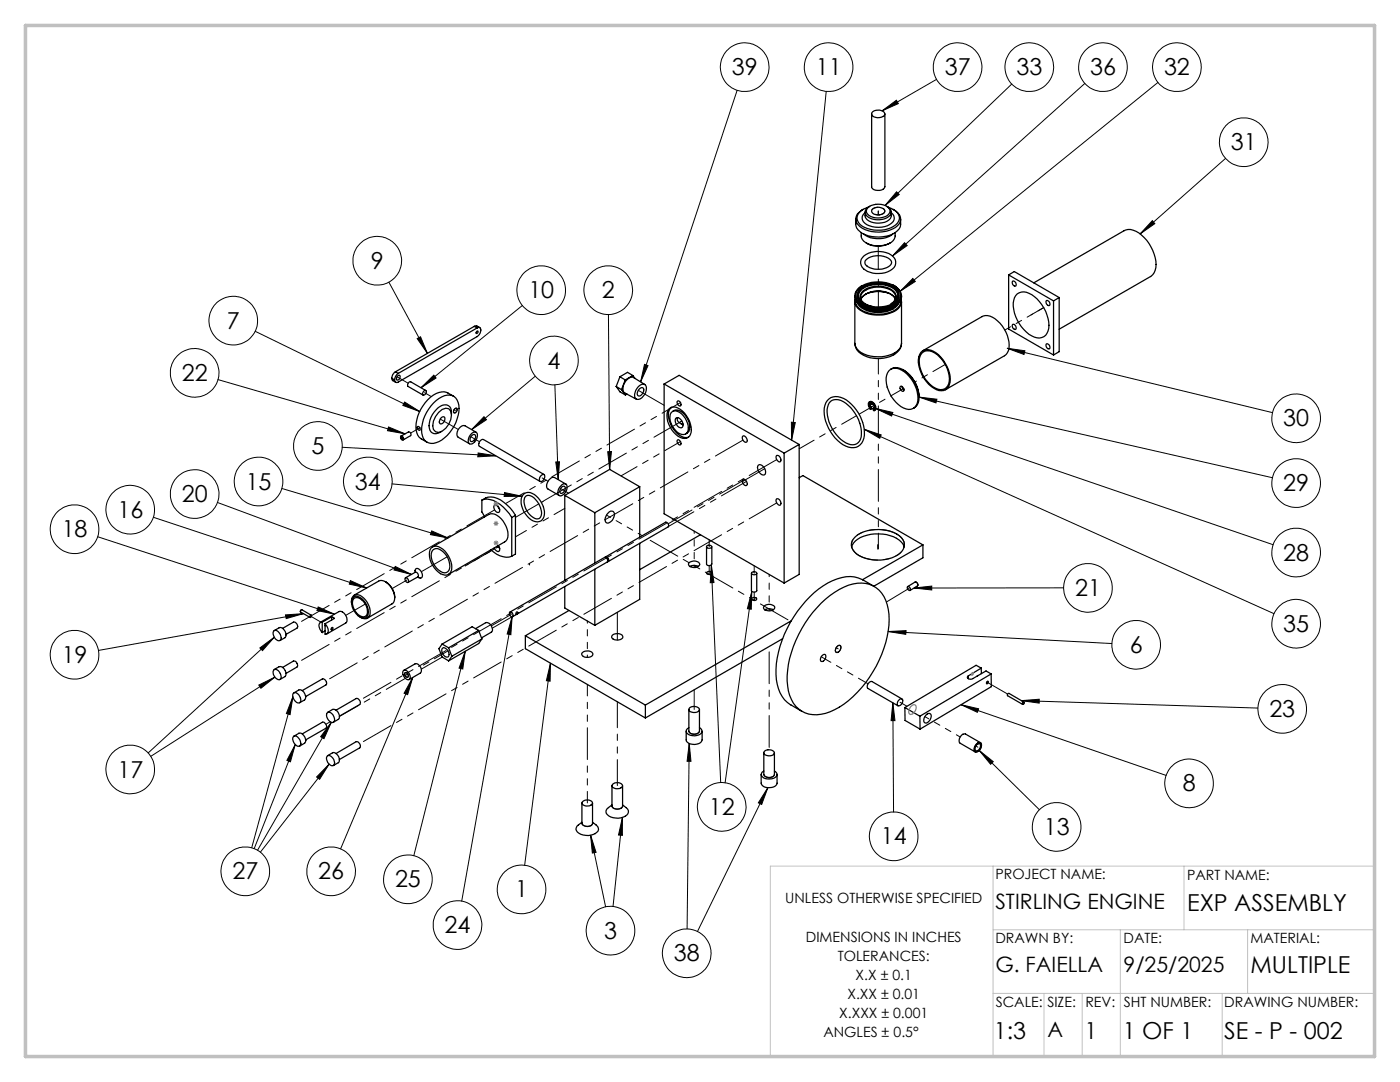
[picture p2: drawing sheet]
<svg xmlns="http://www.w3.org/2000/svg" width="279mm" height="216mm" viewBox="0 0 279 216" stroke-linecap="round" stroke-linejoin="round" font-family="sans-serif">
<g fill="none" stroke="#000" stroke-width=".25">
<path d="M174 22.7v14.6a1.56 1.56 0 0 0 2.5 .3l.1-.3v-14.6M174.2 22.3a1.7 1.7 0 0 1 2.4 .3 1.12 1.12 0 0 1-1.4 .9 .93 .93 0 0 1-1.2-1zM170.6 59a2.55 2.55 0 0 0 2.1 2.5 6.9 6.9 0 0 0 6.5-.9 1.91 1.91 0 0 0 .7-1.6M170.7 59.7a2.05 2.05 0 0 0 1.4 2.5 7 7 0 0 0 7.1-.6 1.83 1.83 0 0 0 .6-1.9M170.7 59.8a2.39 2.39 0 0 0 2.1 2.5 6.4 6.4 0 0 0 6.7-1.2l.3-.9v-.4M170.8 43.7a2.52 2.52 0 0 0 1.8 3.1 6.7 6.7 0 0 0 6.5-.8 2.19 2.19 0 0 0 .6-2.3M171.5 57.8a5.9 5.9 0 0 1 7.5-.1 1.67 1.67 0 0 1-.5 2.7 5.9 5.9 0 0 1-7.1-.6 1.48 1.48 0 0 1 .1-2zM171.6 57.3a6.6 6.6 0 0 1 7.5 .2 1.88 1.88 0 0 1-.7 3.2 6.5 6.5 0 0 1-7-.6 1.74 1.74 0 0 1 .2-2.8zM171.8 57.2a1.9 1.9 0 0 0-1.2 1.7 1.9 1.9 0 0 0 1 1.7 6.9 6.9 0 0 0 7.6-.2 1.88 1.88 0 0 0-.4-3.2M171.8 59.7a3.2 3.2 0 0 0 2.5 1.5M171.8 59.7a1.72 1.72 0 0 1 1.4-2.2 5 5 0 0 1 5.5 1 1.55 1.55 0 0 1-.9 2.1M171.8 59.7a4.1 4.1 0 0 1 4.6-1.5 2.94 2.94 0 0 1 2.3 1.5"/>
<path d="M171.8 59.6v.1M171.9 46.4a2.08 2.08 0 0 0 1.8 2.5 4.9 4.9 0 0 0 4.5-.9 1.87 1.87 0 0 0 .4-1.6M172 57l-.2 .1M172.3 41.8a1.97 1.97 0 0 0-1.1 3 6.3 6.3 0 0 0 7.9 .2 1.88 1.88 0 0 0-.7-3.1l-.1-.1M172.4 46.7a5 5 0 0 0 5.8 0M172.4 51a4.9 4.9 0 0 1 5.8 .2 1.68 1.68 0 0 1-.6 2.8 4.6 4.6 0 0 1-5.6-.7 1.63 1.63 0 0 1 .4-2.3zM172.6 42.4a1.34 1.34 0 0 0-.5 1.4 1.34 1.34 0 0 0 .9 1 4.6 4.6 0 0 0 5.3-.6 1.26 1.26 0 0 0-.4-1.8M172.6 42.3a1.73 1.73 0 0 0 1.8 2.1 2.95 2.95 0 0 0 3.4-1.1l.1-1M172.7 58.7a5.2 5.2 0 0 1 5.7 .5l.4 .5M172.8 58.7l-.8 .6-.2 .4M172.8 51.9a3.8 3.8 0 0 1 5.1 .2 1.09 1.09 0 0 1-.9 1.3 3.8 3.8 0 0 1-4.3-.7l-.1-.6zM172.9 48.5a4.9 4.9 0 0 0 4.8 0"/>
<path d="M173.1 41.5a3.3 3.3 0 0 1 4.3 .1 1.08 1.08 0 0 1-.7 1.6 3.1 3.1 0 0 1-3.8-.8v-.3zM173.2 41.3a2.45 2.45 0 0 0-2.1 2.6 4 4 0 0 0 3.9 2 4.6 4.6 0 0 0 4.4-1.8 1.81 1.81 0 0 0-1.1-2.3l-1-.5M173.4 58.4l1.5-.2 2.2 .2M173.6 41.2a1.19 1.19 0 0 0-.9 1 1.19 1.19 0 0 0 .7 1.2 3.7 3.7 0 0 0 4.3-.5 1.16 1.16 0 0 0-.7-1.7M174 41.9a1.69 1.69 0 0 1 2.6 .1 1.12 1.12 0 0 1-1.4 .9 .94 .94 0 0 1-1.2-1zM178.1 56.8l.7 .4M178.8 59.2l-.2 .7-.7 .7M178.8 59.2v-.2a3.5 3.5 0 0 0-3.7-1.7h-.7a2.7 2.7 0 0 0-2.7 2l.1 .3M178.8 59.2v.1M178.9 59.9l.2-.3a1.49 1.49 0 0 0-.6-2 5.7 5.7 0 0 0-6.9 .4l-.2 .2a1.54 1.54 0 0 0 .5 2M179.1 59.5a1.91 1.91 0 0 0-1.6-2.3 5.6 5.6 0 0 0-5.8 .9 1.49 1.49 0 0 0 .2 2.1M201.3 54.9l9 5.1"/>
<path d="M201.3 54.9v10.8l9 5.1M201.3 54.9l1.1-.7 9 5.2M202.1 56.1a.58 .58 0 0 1 .6 .3 .58 .58 0 0 1-.1 .7l-.5-.3-.1-.5zM203 58.6a2.46 2.46 0 0 1 2.9 .2 7.3 7.3 0 0 1 3.3 7.2 2.06 2.06 0 0 1-3.3 1 7.4 7.4 0 0 1-3.6-7.1l.2-.5zM206.3 56.4l18-10.4a3.5 3.5 0 0 1 4 1.4 7.5 7.5 0 0 1 2.2 6.5l-.2 .5-.6 .7-18.3 10.6M208.8 60a.58 .58 0 0 1 .7 .3 .58 .58 0 0 1-.2 .7l-.5-.4-.1-.4zM211.4 59.4v10.8l-1.1 .6M211.4 59.4l-1.1 .6M78.2 75.5l.1 .4 .7 .4M78.2 75.5l.5 .3M78.9 74.2a1.51 1.51 0 0 0-.7 1.3M78.9 74.2l.6 .3"/>
<path d="M79.3 75l.4-.1a.52 .52 0 0 1 .1 .6 .52 .52 0 0 1-.7 .2v-.3zM79.5 74.5a1.64 1.64 0 0 0-.8 1.3M84.6 78.1l.2-.2a.49 .49 0 0 1 .2 .6 .49 .49 0 0 1-.7 .2zM85 77.9l-3-1.7a.6 .6 0 0 0-.5 .9l3 1.7M90.5 79.1a3.3 3.3 0 0 0-4.6 .2 7.6 7.6 0 0 0-2.7 7.1 2.72 2.72 0 0 0 2 1.8M94.7 65.1l.4-.1 .6 .4M94.7 65.1l.5 .3M94.7 65.1l-15.8 9.1M95.1 66.1l.2-.1a.24 .24 0 0 1 .1 .4 .24 .24 0 0 1-.4 0zM95.2 65.4a.51 .51 0 0 1 .7 .1 .51 .51 0 0 1 0 .7l-.3 .6-.4 .4-15.7 9a.46 .46 0 0 1-.5 .1 .46 .46 0 0 1-.3-.5M95.2 65.4l-15.7 9.1M123 77.1l1 .7"/>
<path d="M123 77.1l.7 1.1 1.1 .6M123.7 75.2l-.7 1.9M123.7 75.2l1.1 .6M124 77.8l.8 1M124.8 75.8l-.8 2M125.1 78.6l-.3 .2M126.3 74.9l-1.5 .9M126.3 74.9l.4 .6M126.3 74.9l-1.1-.6-1.5 .9M127.4 77.1a.83 .83 0 0 1 1-.4 .83 .83 0 0 1 .6 .8 2.21 2.21 0 0 1-1.9 2.2 1.22 1.22 0 0 1-.2-1.8zM127.6 77.6l.5-.3 .2 .1a1.14 1.14 0 0 1-.8 1.6 .9 .9 0 0 1 .1-1.4zM128.7 76.7l-2.2-1.3a1.22 1.22 0 0 0-1.6 .6 1.7 1.7 0 0 0-.2 2.4l2.3 1.3"/>
<path d="M132.5 76.6l24 13.8M132.5 76.6l3-1.7 24 13.8M132.5 76.6v25.9l24 13.8M165.1 79.9a2.77 2.77 0 0 1 3.8-.1 8.2 8.2 0 0 1 3.5 7.7 2.38 2.38 0 0 1-3.6 1.5 7.9 7.9 0 0 1-4.2-8.1zM170.6 60.2v8.3a2.86 2.86 0 0 0 2.4 2.4 6.6 6.6 0 0 0 6.4-1.2l.5-.8v-.4v-8.3M171.1 60.4a6.4 6.4 0 0 0 7.4 .8M171.1 60.5a4.5 4.5 0 0 0 4.6 1.8 4.1 4.1 0 0 0 3.7-1.8M173.1 61.7l1.9 .3 1.4-.1 1-.2M177.4 74a1.99 1.99 0 0 1 2.6-.1 6.5 6.5 0 0 1 3 6.6 1.77 1.77 0 0 1-2.7 .9 6.6 6.6 0 0 1-3.3-6.5zM177.8 73.7a2.71 2.71 0 0 1 3.4 .8 6.3 6.3 0 0 1 2 5.9l-.5 .8-.4 .3M179 60.8a5.9 5.9 0 0 1-7.4 .1M179.6 77.2l.1-.1a.59 .59 0 0 1 .6 .3 .59 .59 0 0 1-.1 .7l-.5-.3z"/>
<path d="M179.9 68.5a3.3 3.3 0 0 1-2.9 2.8 5.9 5.9 0 0 1-5.9-1.4l-.5-1.4M180 77.1l.4 .7M180.3 73.8a6.5 6.5 0 0 1 3.1 5.4M183.8 70.3a1.89 1.89 0 0 1 2.5-.2 7 7 0 0 1 3.3 6.1 1.88 1.88 0 0 1-1.2 1.7 1.88 1.88 0 0 1-2-.4 6.6 6.6 0 0 1-3-6.3zM183.9 70.5a1.93 1.93 0 0 1 2.6-.1 6.3 6.3 0 0 1 2.8 6.2 1.7 1.7 0 0 1-2.6 .8 6.3 6.3 0 0 1-3.2-6zM184.2 70l11.8-6.8a2.57 2.57 0 0 1 3.1 .8 6.3 6.3 0 0 1 2.2 6l-.5 .7-.3 .3-11.8 6.8M202.1 64.7a.58 .58 0 0 1 .6 .4 .58 .58 0 0 1-.1 .7l-.5-.4-.1-.4zM208.8 68.6a.58 .58 0 0 1 .7 .4 .58 .58 0 0 1-.2 .6l-.5-.3-.1-.4zM210.3 60v10.8M80 87.1a.4 .4 0 0 1 .5 .2 .4 .4 0 0 1-.2 .5l-.3-.3zM80 87l1.5-.8a.48 .48 0 0 1 .5 .7l-1.5 .9M80 87.4l.2 .3"/>
<path d="M80 87.4v-.2h.3l.1 .2v.3h-.2M80.3 87.2l-.3 .2M80.4 87.5l-.2 .2M83.3 85.1a.43 .43 0 0 1 .5 .3 .43 .43 0 0 1-.1 .5 .58 .58 0 0 1-.4-.8zM86.5 80.4a4.2 4.2 0 0 1 3.7-1.5 3.1 3.1 0 0 1 1.2 4 7.4 7.4 0 0 1-4.9 5.6 2.2 2.2 0 0 1-2.4-2.7 8.2 8.2 0 0 1 2.4-5.4zM87.5 82.3l.7-.6 .8-.2 .6 .1a2.42 2.42 0 0 1 0 3 2.29 2.29 0 0 1-2.7 1.5 2.25 2.25 0 0 1 0-3zM88 83.4l.2-.2h.5a.92 .92 0 0 1-.9 1.4 .77 .77 0 0 1 .2-1.2zM90.1 82.7a1.42 1.42 0 0 0-.5-1.7 1.42 1.42 0 0 0-1.7 .1 4.5 4.5 0 0 0-2.1 4.7 1.4 1.4 0 0 0 2.3 .3M90.7 81.6l.3-.1a.52 .52 0 0 1 .2 .6 .52 .52 0 0 1-.6 .3l-.1-.4zM94.1 86.5a.68 .68 0 0 1 1.1 0 1.81 1.81 0 0 1-1.3 2.1 .94 .94 0 0 1-.2-1.5zM94.2 86.9l.4-.2a.79 .79 0 0 1 .2 .9 .79 .79 0 0 1-.8 .5 .77 .77 0 0 1 .2-1.2zM95 86.3l-2.2-1.4a1.54 1.54 0 0 0-1.4 2.3l2.3 1.3"/>
<path d="M96.2 99.8a3.3 3.3 0 0 1 4.3 .4 7.9 7.9 0 0 1 2.4 2.6M96.2 99.8a3.8 3.8 0 0 1 3.6 .8l1.8 1.9 .5 .8M96.2 99.8v2.4l.5 1M104.4 98.7a1.6 1.6 0 0 1 2.2 0 4.3 4.3 0 0 1 1.8 4.7 1.56 1.56 0 0 1-2.5 .3 4.4 4.4 0 0 1-1.7-4.6zM104.9 99.1a1.28 1.28 0 0 1 1.7 .3 3.8 3.8 0 0 1 1.3 3.7 .97 .97 0 0 1-1.5 .1 3.8 3.8 0 0 1-1.7-3.9zM107.9 94.9l.6-.2a.9 .9 0 0 1-.7 1.4 .74 .74 0 0 1 .1-1.2zM108.6 94.7l-12.1-7a.9 .9 0 0 0-.8 1.4l12.1 7M111.9 96.9a.65 .65 0 0 1 .9-.4 .65 .65 0 0 1 .4 .9l-.5 1a.94 .94 0 0 1-1.2 .4l-.2-.5a1.77 1.77 0 0 1 .6-1.4zM112 97.3l.5-.3h.2a.92 .92 0 0 1-.8 1.4 .77 .77 0 0 1 .1-1.1zM112.7 98.8l6 3.5M112.7 98.8v17M112.9 96.6l-2.2-1.3a1.58 1.58 0 0 0-1.4 2.2l2.3 1.4"/>
<path d="M127.7 97.1l-6-3.4-9 5.1M127.7 97.1l-9 5.2M127.7 97.1v10.1M133.5 81.7a1.64 1.64 0 0 1 2.2 0 4.8 4.8 0 0 1 2.1 5 1.36 1.36 0 0 1-2.1 .6 5.1 5.1 0 0 1-2.5-5.3zM133.9 81.3a3.1 3.1 0 0 0 .1 3.7 3.5 3.5 0 0 0 3.3 2.3l.1-.1M133.9 82.3a1.4 1.4 0 0 1 2.1 .3 3.6 3.6 0 0 1 1.2 3.6 1.27 1.27 0 0 1-2 .1 3.6 3.6 0 0 1-1.3-4zM134.2 82.1a1.51 1.51 0 0 1 2.1 .3 3.5 3.5 0 0 1 1.2 3.6l-.7 .6M134.8 83.5a.9 .9 0 0 1 1.4 .6l.1 .4a.63 .63 0 0 1-.3 .9 1.51 1.51 0 0 1-1.2-1.9zM135.3 80a.58 .58 0 0 1 .5 .4 .58 .58 0 0 1-.1 .6l-.4-.3a.45 .45 0 0 1 0-.7zM135.3 87.8a.67 .67 0 0 1 .5 1 .65 .65 0 0 1-.5-1zM135.3 83.3a.73 .73 0 0 0 .4 1.1l.3 .3 .1-.1M136.1 84.6l.2 .1"/>
<path d="M136.1 84.6h.2M148.3 95.6a.83 .83 0 0 1 .7 1.3 .81 .81 0 0 1-.7-1.3zM148.3 87a.83 .83 0 0 1 .7 1.2 .81 .81 0 0 1-.7-1.2zM151.3 92.8a1.26 1.26 0 0 1 1.3 .6 1.26 1.26 0 0 1-.1 1.4 1.36 1.36 0 0 1-1.2-2zM155 99.5a.85 .85 0 0 1 .7 1.3 .85 .85 0 0 1-.7-1.3zM155 90.9a.85 .85 0 0 1 .7 1.2 .85 .85 0 0 1-.7-1.2zM156.5 90.4v25.9M159.5 88.7v25.9l-3 1.7M159.5 88.7l-3 1.7M159.5 95.3l.7-.4 24 13.8M165.8 80.1a2.74 2.74 0 0 1 3.5 .8 7.2 7.2 0 0 1 2.4 6.7 1.87 1.87 0 0 1-2.9 .8 7.6 7.6 0 0 1-3.6-7.2l.3-.8zM173.5 80.2a1.09 1.09 0 0 1 1.1 .5 1.09 1.09 0 0 1 0 1.1l-.1 .1"/>
<path d="M173.5 81.1l.1 .1M173.6 81.2h.1M173.6 81l.1 .1M173.6 81l-.1 .1M173.7 80.4l.4 .3M173.7 80.4l-.2 .2v.5M173.7 80.4l-.1 .6M173.7 81.2l.1 .2M173.7 81.1l-.1 .1M173.7 81.1h.1M173.8 81.1l.1 .2M173.8 81.4v.2"/>
<path d="M173.8 81.1l-.1 .1M173.9 81.5l-.2 .1M173.9 81.5l-.1 .1M173.9 81.3l-.1 .1M173.9 81.3v.2M174.1 80.6l.3 .4 .1 .5M174.1 80.6v.1M174.1 80.6h.1M174.2 80.6h.1M174.2 80.6l-.1 .1M174.3 81.5l.1 .5a1.11 1.11 0 0 0-.7-1.8h-.2a1.15 1.15 0 0 0 .2 1.4h.1M174.3 81.5h.1"/>
<path d="M174.4 81.4l-.1 .1M174.4 81.4l.1 .1M174.5 81.5h-.1M70.5 119.2a1.56 1.56 0 0 1 2.1 .6 2.7 2.7 0 0 1 .6 3.3 1.5 1.5 0 0 1-2.1-.6 2.75 2.75 0 0 1-.6-3.3zM70.6 119.5a1.33 1.33 0 0 1 1.9 .5 2.56 2.56 0 0 1 .6 2.8 1.33 1.33 0 0 1-1.9-.5l-.6-.8a1.96 1.96 0 0 1 0-2zM70.7 118.7l4.9-2.7a1.77 1.77 0 0 1 2.1 .7 3.1 3.1 0 0 1 .8 3.6l-5.2 3M76.9 116.1a3.8 3.8 0 0 1 1.9 3.2M80.8 115.4a.51 .51 0 0 1 .6 .2 .51 .51 0 0 1 0 .6l-.5-.3zM80.9 115.3l2-1.1a.6 .6 0 0 1 .5 .9l-1.9 1.1M82.8 114.2l.2-.7a1.26 1.26 0 0 1 1.1 1.8l-.8-.2M86 109.4a1.64 1.64 0 0 1 2.4 .2 4.6 4.6 0 0 1 1.6 4.5 1.32 1.32 0 0 1-2.1 .4 4.5 4.5 0 0 1-2.1-4.8zM86.3 109.1l11.2-6.4a2.75 2.75 0 0 1 3.2 1.8 3.2 3.2 0 0 1 .3 3.4l-11.5 6.7"/>
<path d="M86.4 109.8a1.45 1.45 0 0 1 2.1 .4 3.5 3.5 0 0 1 1.1 3.6 1.28 1.28 0 0 1-2.1-.1 3.3 3.3 0 0 1-1.1-3.9zM98 109.7a4.2 4.2 0 0 0 4.1 1.3M98.7 100.8a.99 .99 0 0 1 .9 1.4 .99 .99 0 0 1-.9-1.4zM99.3 100.9l.4 .7M99.4 108.9l.3 .5M99.4 108.9l.2 .1a.62 .62 0 0 1-.2 1.1l-.5-.3-.3-.4M102.1 103.3v7.7M102.9 102.8l-.8 .5M102.9 102.8v7.8l-.8 .4M112.7 117.1v4.2l6 3.5M118.7 102.3v10.1M118.7 113.6v11.2"/>
<path d="M120.8 111.2a.53 .53 0 0 1 .6 .2 .53 .53 0 0 1-.1 .7M120.9 111.2a.47 .47 0 0 1 .4 .3 .47 .47 0 0 1 0 .5M120.9 111.1l11.9-6.9a.62 .62 0 0 1 .5 .9l-11.9 6.9M121.4 102.4a.71 .71 0 0 1 1-.3 .71 .71 0 0 1 .1 1.1 1.48 1.48 0 0 1-1.4 1.2 1.15 1.15 0 0 1 0-1.7zM127.7 108.4v11.2l-9 5.2M137.5 112.3a1.37 1.37 0 0 1 2.2 .3 1.36 1.36 0 0 1-2.3 .1zM137.7 113l.8-.2 .9 .2M139.8 106.7l-12.1 7M141 109.1v3.4a.59 .59 0 0 0 .5 .4 .59 .59 0 0 0 .6-.4v-3.4M141 114.2a.54 .54 0 0 1 .6-.2 .54 .54 0 0 1 .4 .4 .52 .52 0 0 1-.6 .3 .52 .52 0 0 1-.4-.5zM141.1 108.9l.5-.1 .4 .1a.49 .49 0 0 1-.4 .6 .49 .49 0 0 1-.6-.4zM150 114.4v3.4a.59 .59 0 0 0 .5 .4 .59 .59 0 0 0 .5-.4v-3.4"/>
<path d="M150 119.4a.56 .56 0 0 1 .6-.2 .56 .56 0 0 1 .4 .4 .55 .55 0 0 1-.6 .2 .55 .55 0 0 1-.4-.4zM150.1 114.2l.5-.1 .4 .2a.54 .54 0 0 1-.5 .4 .54 .54 0 0 1-.5-.4zM170 109.1a4.4 4.4 0 0 1 3.8-2.5 6.9 6.9 0 0 1 6.4 1.9l.2 .6M170.7 107.1a7.6 7.6 0 0 1 9.2 .2 2.14 2.14 0 0 1-.7 3.4 8.1 8.1 0 0 1-8.3-.2 2.06 2.06 0 0 1-.2-3.4zM174.4 117a9.5 9.5 0 0 0-4.7-2 12.8 12.8 0 0 0-8.9 5 22.1 22.1 0 0 0-5.9 14.6 6.9 6.9 0 0 0 2.9 6.1l2.3 1.3M181.1 117.1a.41 .41 0 0 1 .5 .2 .41 .41 0 0 1-.1 .5l-.3-.2zM181.2 117.1l1.4-1a.53 .53 0 0 1 .5 .8l-1.5 .9M184.2 108.7l-12.1 7M184.2 108.7v2.6l-9.8 5.7M54.6 125.9a.68 .68 0 0 1 1.1 .4l.3 .3a.83 .83 0 0 1-.3 1.2 1.46 1.46 0 0 1-1.1-1.9zM54.7 133.6l1-.6a1.32 1.32 0 0 1 1.2 2l-1 .6M54.7 125.8l1-.5a1.32 1.32 0 0 1 1.2 1.9l-1 .6"/>
<path d="M54.8 133.6a1.36 1.36 0 0 1 1.2 1.9 1.28 1.28 0 0 1-1.4-1.8zM56.4 133.2l2.2-1.3a.79 .79 0 0 1 .7 1.2l-2.2 1.3M56.4 125.4l2.2-1.3a.79 .79 0 0 1 .7 1.2l-2.2 1.3M58.5 138.4l.2-.1a1.32 1.32 0 0 1 1.2 1.9 1.01 1.01 0 0 1-1.4-.9zM58.7 138.3l.9-.6a1.29 1.29 0 0 1 1.2 2l-1 .5M60.3 137.8l4-2.3a.81 .81 0 0 1 .8 1.2l-4.1 2.3M61.9 122.8l.2-.1a.22 .22 0 0 1 0 .3 .22 .22 0 0 1-.3 .1zM62.1 122.8l-1.8-1.1a.3 .3 0 0 0-.3 .4l1.9 1.1M63.9 124.2l3.8-2.2a1.53 1.53 0 0 1 1.3 2.3l-3.7 2.2M64.3 124.1a.66 .66 0 0 0-.6 .4 .66 .66 0 0 0 0 .7l.6 1M64.3 124.1v2.1M64.9 124.5l.2 .3a1.16 1.16 0 0 1 0 1.7h-.2z"/>
<path d="M64.9 124.8v.1M64.9 125.9l-.6 .3M66.2 123.1l.5 .3-1.8 1.1M66.2 123.1l-1.9 1M66.2 123.1v.6M70.1 120.2a1.23 1.23 0 0 1 .6-1.4 1.23 1.23 0 0 1 1.5 .2 3.6 3.6 0 0 1 1.5 4 1.23 1.23 0 0 1-1.9 .1M80.5 133.8a1.14 1.14 0 0 1 1.4 1.3l-.2 .4a1.19 1.19 0 0 1-1.2-1.7zM80.6 133.8l2.2-1.3a1.2 1.2 0 0 1 1.1 1.8l-2.3 1.3M80.8 134.3a.48 .48 0 0 1 .6 .2 .48 .48 0 0 1-.2 .6l-.3-.3zM88.2 128.5l-.6 .9 .6 1.7 1.3 .8M88.2 128.5l1.3 .8M88.3 129.3a1.15 1.15 0 0 1 1.3 1.3l-.1 .5a1.17 1.17 0 0 1-1.2-1.8z"/>
<path d="M89.5 129.3l.7 1.7M90.2 131l-.7 .9M94.9 125.4l2-1.2a1.25 1.25 0 0 1 1.1 2l-1.9 1.1M95.5 125.8l-6 3.5M95.5 125.8l.7 1.7M95.5 125.8l-1.3-.7-6 3.4M96.2 127.5l-6 3.5M96.2 127.5l-.7 .9-6 3.5M101.7 122.2a.49 .49 0 0 1 .6 .2 .49 .49 0 0 1-.1 .7l-.4-.3zM101.8 122.1l18.8-10.9a.62 .62 0 0 1 .6 .9l-18.9 10.9M103 122.2l.2-.1a.25 .25 0 0 1 .1 .3 .25 .25 0 0 1-.4 .1zM104.8 126.9l24 13.8"/>
<path d="M104.8 126.9v2.5l24 13.9M113.6 121.8l-8.8 5.1M116.2 130.2a1.31 1.31 0 0 1 2.1 .4 1.32 1.32 0 0 1-2.2 0zM122.2 126.8a1.34 1.34 0 0 1 2.1 .3 1.36 1.36 0 0 1-2.2 0zM152.5 120.9a1.37 1.37 0 0 1 2.1 .3 1.34 1.34 0 0 1-2.2 .1zM152.6 121.7l.9-.2 .8 .2M156.2 127.5l-27.4 15.8M157.9 123.9l-29.1 16.8M163.9 120.4a12.5 12.5 0 0 1 8-4.1 5.5 5.5 0 0 1 5.4 5.3 19.8 19.8 0 0 1-3.8 13.6 17.4 17.4 0 0 1-8.8 7.1 5.6 5.6 0 0 1-7.4-4.4 19 19 0 0 1 3.4-13.5l1.5-2.2zM164 130.8l.5-.2h.2a.92 .92 0 0 1-.8 1.4 .76 .76 0 0 1 .1-1.2zM167 129l.6-.2a.89 .89 0 0 1-.7 1.4 .77 .77 0 0 1 .1-1.2zM179.5 139.6l.4-.2a.83 .83 0 0 1 .1 1 .83 .83 0 0 1-.9 .4v-.7z"/>
<path d="M180 139.5l-6-3.5a.95 .95 0 0 0-.8 1.4l6 3.4M193.3 134.9v.5M195.2 134.8l-.2 .1M195.8 133.3l-1-.5-14.2 8.4M195.8 133.3l-2.5 1.6M195.8 133.3l.1 1.1M197.1 136v-.1a.24 .24 0 0 1 .1 .4 .24 .24 0 0 1-.4 0zM197.8 134.5l-1-.6-3.1 1.6-.6-.2-.1-.2 .3-.2M197.8 134.5l-14.2 8.4M197.8 134.5v2.5l-14.2 8.5M58.7 146.9l.9-.6a1.32 1.32 0 0 1 1.2 2l-1 .6M58.7 146.9a1.41 1.41 0 0 1 1.2 1.9 1.21 1.21 0 0 1-1.5-1.2v-.4z"/>
<path d="M60.3 146.4l4-2.3a.81 .81 0 0 1 .8 1.2l-4.1 2.3M65.3 150.9a.9 .9 0 0 1 1.3 .7 .83 .83 0 0 1-.2 1.2 1.41 1.41 0 0 1-1.1-1.9zM65.3 142.2a.96 .96 0 0 1 1.3 .8 .76 .76 0 0 1-.2 1.2 1.48 1.48 0 0 1-1.1-2zM65.4 150.8l1-.6a1.32 1.32 0 0 1 1.1 2l-1 .6M65.4 142.1l1-.5a1.31 1.31 0 0 1 1.1 1.9l-1 .6M67.1 150.4l4-2.4a.83 .83 0 0 1 .7 1.2l-4.1 2.4M67.1 141.7l4-2.3a.81 .81 0 0 1 .7 1.2l-4.1 2.3M116.2 160a1.22 1.22 0 0 1 2.1 .3 1.24 1.24 0 0 1-2.2-.1zM122.1 156.8v4a1.2 1.2 0 0 0 2.1 0v-4M122.2 156.5a1.22 1.22 0 0 1 2 .3 1.37 1.37 0 0 1-2 .2zM128.8 140.7v2.6M136.9 145.9v1.7a1.85 1.85 0 0 0 2.9 .6l.3-.6v-1.7"/>
<path d="M137.5 141.6v4.3a1.22 1.22 0 0 0 2.1 0v-4.3M137.5 145.2a.78 .78 0 0 0-.5 .9 .78 .78 0 0 0 .8 .6l.8 .1a1.2 1.2 0 0 0 1.5-1l-.5-.6M137.7 141.2l.6-.2a.85 .85 0 0 1 1.2 .8 1.32 1.32 0 0 1-2-.2zM151.9 154.6v1.7a1.81 1.81 0 0 0 2.5 .7l.7-.6v-1.8M152.4 150.2v4.4a1.23 1.23 0 0 0 2.2 0v-4.4M152.4 153.8a.78 .78 0 0 0-.5 .9 .78 .78 0 0 0 .9 .7h.8a1.22 1.22 0 0 0 1.5-1l-.5-.6M152.6 149.8l.7-.2a.85 .85 0 0 1 1.2 .8 1.3 1.3 0 0 1-2.1-.2zM180.6 141.2l3 1.7M180.6 141.2v2.6l3 1.7M183.6 142.9v2.6M184.8 142.7a.6 .6 0 0 1 .9-.2 1.3 1.3 0 0 1-1.1 1.8 1.1 1.1 0 0 1 .2-1.6zM194.9 148.4a.62 .62 0 0 1 .9-.1 1.35 1.35 0 0 1-1.1 1.8 1.14 1.14 0 0 1 .2-1.7z"/>
<path d="M194.9 148.6l.6-.2a.92 .92 0 0 1-.8 1.4l-.1-.6zM195.7 148.2l-3-1.7a1.21 1.21 0 0 0-1.1 1.8l3 1.7M204.3 140.1l-3-1.7a.3 .3 0 0 0-.2 .4l3 1.7M116.1 160.2v4.1a1.2 1.2 0 0 0 2.2 0v-4.1M116.1 164.1a1.7 1.7 0 0 0-1.2 1.4 2.44 2.44 0 0 0 3 1.2 1.48 1.48 0 0 0 1.5-1.5l-.1-.3-1-.8M122.1 160.6a1.7 1.7 0 0 0-1.2 1.4 2.39 2.39 0 0 0 3 1.2 1.33 1.33 0 0 0 1.4-1.7l-1.1-.9"/>
<circle cx="66.2" cy="125.4" r=".22"/>
<circle cx="204.2" cy="140.3" r=".21"/>
</g>
<g fill="none" stroke="#000" stroke-width=".2" stroke-dasharray="6.3 1.3 1.3 1.3 1.3 1.3">
<path d="M175.3 42.1v.8M175.3 53.7v-4.6M175.3 42.9v-.8M81.5 76.5l-2.3-1.3M86.1 79.1l-1.4-.7M127.4 77.9l5.2 3M208.3 61.4l-2.5 1.4M80.3 87.7l.1 .1a.4 .4 0 0 0 .1-.5 .4 .4 0 0 0-.5-.2v.4l.3 .2M80.3 87.4l.1-.1M82 86.4l1.2-.7M83.2 85.7l.6-.4M83.2 85.7h.1"/>
<path d="M83.8 85.3l-.2 .2M87.9 83.6l3.6 2.1M90.9 82.3l-.2 .1a.49 .49 0 0 1-.1-.6 .49 .49 0 0 1 .6-.3l-.1 .6-.2 .2M90.9 81.9l-.3-.1M94 87.2l1.7 1M108.2 95.4l1.2 .6M108.4 100h.1M111.9 97.5l1.6 .9M136.1 84l-.6 .3M136.3 84.7l-.1-.1M148.3 96v-.1M152.6 93.5l-4.3 2.5"/>
<path d="M174.4 80.9l-2.9 1.7M81.2 115.7l-2.9 1.7M89.3 111.1l-5.2 3M92.8 112.9h.1M99.2 109.3l.4-.3M99.7 109.4l-.3-.5M105.7 112.7v-.3M105.7 112.7h.1M107.6 100.5l-4.7 2.7M108.2 100.1v.1M108.4 100l-.3 .2M141.5 107.7v1.4"/>
<path d="M141.5 112.8v1.8M150.5 112.9v1.5M150.5 119.8v-.3M150.5 118.1v1.7M175.2 109.6v-.9M175.2 108.7v.9M182.7 116.1l.2 .1M182.9 116.2l.3 .3-.1 .4M60 122l.3-.3M60 122.1v-.1M62 123l2 1.1M66.2 125.3l.1 .1"/>
<path d="M72.9 120.5l-3.9 2.3M80.8 134.4v-.1a.49 .49 0 0 1 .6 .2 .49 .49 0 0 1-.1 .6l-.3-.1-.2-.6M81.4 134.5l-.3 .2M84.1 133.5l4.2-2.4M98.3 125.3l3.9-2.2M102 122.6l-3.9 2.3M123.2 122.2v5.5M138.5 137.6v4M166.9 129.2l.4 .3M167.3 130.1l-.4 .1a.92 .92 0 0 1 .8-1.4 .95 .95 0 0 1-.4 1.3M176.9 120.1l4.5-2.7M196.9 136.1l4.2 2.4"/>
<path d="M65.1 144.5l.8-.5M137.5 145.9l.3 .4M137.8 146.3l.7 .2a1.03 1.03 0 0 0 1.1-.6M152.5 154.5l.3 .5M152.8 155l.6 .1a1.03 1.03 0 0 0 1.2-.6M179.6 140.1l1.4 .8M194.8 148.9l.4 .2M195.2 150h-.5a1.2 1.2 0 0 1 .9-1.8 1.15 1.15 0 0 1-.4 1.8M204 140.4l.3-.3a.22 .22 0 0 1 .1 .3 .22 .22 0 0 1-.4 0M118.3 164.3a1.22 1.22 0 0 1-2.1 0M124.3 160.8a1.22 1.22 0 0 1-2.2 0"/>
</g>
<path d="M176.2 41.6a.62 .62 0 0 1 .4 .7 .62 .62 0 0 1-.6 .5l-.8 .1a.95 .95 0 0 1-1.2-1 1.74 1.74 0 0 1 2.2-.3M180.4 77.5l-5.7 3.3" fill="none" stroke="#000" stroke-width=".2" stroke-dasharray="6.3 1.3 1.3 1.3 1.3 1.3" stroke-dashoffset="3.3"/>
<path d="M171.5 110.9a7.9 7.9 0 0 0 8.2-.6 2.08 2.08 0 0 0-.2-3.4 7.8 7.8 0 0 0-8.8 .2 2.08 2.08 0 0 0 .3 3.4l.5 .4" fill="none" stroke="#000" stroke-width=".2" stroke-dasharray="6.3 1.3 1.3 1.3 1.3 1.3" stroke-dashoffset="2.5"/>
<path d="M135.8 88.1l-11.8 6.9" fill="none" stroke="#000" stroke-width=".2" stroke-dasharray="6.3 1.3 1.3 1.3 1.3 1.3" stroke-dashoffset="2.7"/>
<path d="M112.7 101.4l-9.8 5.7" fill="none" stroke="#000" stroke-width=".2" stroke-dasharray="6.3 1.3 1.3 1.3 1.3 1.3" stroke-dashoffset="3.9"/>
<path d="M99.6 109l-40.3 23.3M59.3 124.5l40.3-23.3" fill="none" stroke="#000" stroke-width=".2" stroke-dasharray="6.3 1.3 1.3 1.3 1.3 1.3" stroke-dashoffset="-1"/>
<path d="M99.6 109l-6.8 3.9" fill="none" stroke="#000" stroke-width=".2" stroke-dasharray="6.3 1.3 1.3 1.3 1.3 1.3" stroke-dashoffset="5.6"/>
<path d="M100.9 100.5l34.9-20.2" fill="none" stroke="#000" stroke-width=".2" stroke-dasharray="6.3 1.3 1.3 1.3 1.3 1.3" stroke-dashoffset="2.1"/>
<path d="M136.1 84l-27.7 16" fill="none" stroke="#000" stroke-width=".2" stroke-dasharray="6.3 1.3 1.3 1.3 1.3 1.3" stroke-dashoffset="-.1"/>
<path d="M163.9 131l9.3 5.4" fill="none" stroke="#000" stroke-width=".2" stroke-dasharray="6.3 1.3 1.3 1.3 1.3 1.3" stroke-dashoffset="4.1"/>
<path d="M184.6 143l7 4.1" fill="none" stroke="#000" stroke-width=".2" stroke-dasharray="6.3 1.3 1.3 1.3 1.3 1.3" stroke-dashoffset="5.5"/>
<path d="M121 102.8l7.2 4.1" fill="none" stroke="#000" stroke-width=".2" stroke-dasharray="6.3 1.3 1.3 1.3 1.3 1.3" stroke-dashoffset="5.4"/>
<path d="M129.2 107.5l28.6 16.5" fill="none" stroke="#000" stroke-width=".2" stroke-dasharray="6.3 1.3 1.3 1.3 1.3 1.3" stroke-dashoffset="-.7"/>
<path d="M175.3 109.5v-38M89.4 129.9l-5.5 3.2" fill="none" stroke="#000" stroke-width=".2" stroke-dasharray="6.3 1.3 1.3 1.3 1.3 1.3" stroke-dashoffset="3.2"/>
<path d="M175.3 61.2v-6.7" fill="none" stroke="#000" stroke-width=".2" stroke-dasharray="6.3 1.3 1.3 1.3 1.3 1.3" stroke-dashoffset="3.4"/>
<path d="M123.2 140v16.8" fill="none" stroke="#000" stroke-width=".2" stroke-dasharray="6.3 1.3 1.3 1.3 1.3 1.3" stroke-dashoffset="1.2"/>
<path d="M138.5 106v7.2M153.5 114.6v7.3M117.2 123.9v7.3" fill="none" stroke="#000" stroke-width=".2" stroke-dasharray="6.3 1.3 1.3 1.3 1.3 1.3" stroke-dashoffset="5.9"/>
<path d="M117.2 136.6v23.6" fill="none" stroke="#000" stroke-width=".2" stroke-dasharray="6.3 1.3 1.3 1.3 1.3 1.3" stroke-dashoffset="4"/>
<path d="M153.5 129v21.2" fill="none" stroke="#000" stroke-width=".2" stroke-dasharray="6.3 1.3 1.3 1.3 1.3 1.3" stroke-dashoffset="-1.1"/>
<path d="M65.1 135.9l83.9-48.5M71.8 139.7l83.9-48.4M71.8 148.4l83.9-48.5" fill="none" stroke="#000" stroke-width=".2" stroke-dasharray="6.3 1.3 1.3 1.3 1.3 1.3" stroke-dashoffset="-.8"/>
<path d="M67.8 142.9l13.1-7.5" fill="none" stroke="#000" stroke-width=".2" stroke-dasharray="6.3 1.3 1.3 1.3 1.3 1.3" stroke-dashoffset="1.9"/>
<path d="M133.4 105l15.6-9" fill="none" stroke="#000" stroke-width=".2" stroke-dasharray="6.3 1.3 1.3 1.3 1.3 1.3" stroke-dashoffset=".5"/>
<path d="M148.3 95.9l-14.9 8.6" fill="none" stroke="#000" stroke-width=".2" stroke-dasharray="6.3 1.3 1.3 1.3 1.3 1.3" stroke-dashoffset=".9"/>
<path d="M208.3 61.4l-7.7 4.4" fill="none" stroke="#000" stroke-width=".2" stroke-dasharray="6.3 1.3 1.3 1.3 1.3 1.3" stroke-dashoffset="5"/>
<path d="M188.7 72.7l-6.1 3.5" fill="none" stroke="#000" stroke-width=".2" stroke-dasharray="6.3 1.3 1.3 1.3 1.3 1.3" stroke-dashoffset="3.5"/>
<path d="M170.9 82.9l-11.4 6.7" fill="none" stroke="#000" stroke-width=".2" stroke-dasharray="6.3 1.3 1.3 1.3 1.3 1.3" stroke-dashoffset="2.9"/>
<path d="M98.5 100.5h1M98.5 108.3h1M98.5 104.5h1M98.6 100.2l.7 .7M98.6 108l.7 .7M98.6 104.1l.7 .7M99 100v1.1M99 103.9v1.1M99 107.8v1M99.3 100.2l-.7 .7M99.3 108l-.7 .7M99.3 104.1l-.7 .7" fill="none" stroke="#808080" stroke-width=".2"/>
<g fill="none" stroke="#000" stroke-width=".2">
<path d="M147.1 18l-19.3 58.2M164.9 18.2l-6.9 69.6M186.9 15.8l-10.9 6.3M201.9 16.8l-25.3 24.2M216.5 16.7l-38.4 34.4M231.1 16.4l-51.4 41.7M176 22.1l2.9-2.1 .4 .7zM178.9 38.3l.6 .5-2.9 2.2zM244.6 31.6l-17.1 15.1M77.6 56.3l7.7 14.2M180.5 48.4l.5 .6-2.9 2.1zM182.2 55.6l.5 .6-3 1.9z"/>
<path d="M230 44l.5 .6-3 2.1zM43.5 75.7l37.4 10.9M50.9 66.1l32.9 16M83.3 67.6l.6-.4 1.4 3.3zM84 77.4l2.6-2.5 .4 .5zM104.2 61l-20.2 16.4M106.8 75.1l-12.7 10.6M110.7 76.8l.7 18.9M121.4 62.8l.3 30.9M128.6 72.7l.7 .3-1.5 3.2zM183.4 79.2l3.6 .5-.2 .7zM183.4 79.2l70.5 16.1"/>
<path d="M201 69.5l3.5 .5-.1 .7zM201 69.5l53 12.8M56.3 97.5l33.1 9.9M68.3 89.3l30.7 1.6M77.5 85.2l3.4 1.4-3.6-.7zM78.2 96.6l26 2.4M80.8 80.2l3 1.9-3.4-1.2zM95.4 90.4l3.6 .5-3.6 .3zM96.6 83.1l.5 .6-3 2zM100.7 98.3l3.5 .7-3.6 .1zM110.9 92.2l.8-.1-.3 3.6zM121.3 90.1h.7l-.3 3.6z"/>
<path d="M157.9 84.2l.8 .1-.7 3.5zM172.5 85.7l3.4 1.1-.3 .7zM172.5 85.7l81.7 36.7M174.7 81.5l3.5 .8-.3 .7zM174.7 81.5l79.4 27.2M19.5 107.1l47.2 15.5M30.6 103.2l42.6 14.1M43.4 100.3l38.7 14.3M69.9 115.9l3.3 1.4-3.5-.7zM78.9 113l3.2 1.6-3.5-.9zM86.1 105.9l3.3 1.5-3.5-.7zM142 112.7l.5 3.5-.8 .1z"/>
<path d="M142 112.7l1.8 43.4M150 118l-.1 3.6-.7-.1zM150 118l-5.3 38.2M182.4 117.3l3.5-.4v.8zM212.3 117.3h-29.9M51.6 136.7l3.3-1.6-2.8 2.2zM51.9 129.3l2.9-2.2-2.4 2.7zM54.8 127.1l-25.2 23.1M54.9 135.1l-24.8 15.8M57 122.7l3.5-.3-3.4 1zM58.5 139l-.6 3.6-.8-.2zM58.5 139l-8.3 30.2"/>
<path d="M60.5 122.4l-40.9 7.4M63.5 121.1l3.2 1.5-3.4-.8zM82.4 135.2l-1 3.4-.8-.3zM82.4 135.2l-14.4 34.2M92.9 129.9l-.5 3.6-.8-.2zM92.9 129.9l-10.3 40.8M102.2 123.1l-.2 3.5-.8-.1zM102.2 123.1l-10.1 56.7M109.9 132.3l-.1 3.6-.8-.1zM109.9 132.3l-5.2 40.3M177.2 126l3.6-.2v.8zM177.2 126l44.7 2.4"/>
<path d="M203.8 139.8l3.6-.3v.8zM203.8 139.8l47.2 1.5M58.9 148.6l-.9 3.4-.7-.3zM58.9 148.6l-8.2 20.7M65.7 152.5l-1.9 3-.6-.5zM65.7 152.5l-13.7 17.5M66.1 144.1l-1.4 3.3-.7-.4zM66.1 144.1l-14.7 25.6M137.5 148.3l.4 3.6h-.8zM137.5 148.3l-.4 37M153.2 157.2l-1.2 3.3-.7-.3zM153.2 157.2l-14 28.6"/>
<path d="M178.2 140.2l.4 3.6h-.8zM178.2 140.2l.1 21.8M191.8 140.6l3.5 .8-.2 .7zM191.8 140.6l40.9 14.1M195.4 149.8l2.8 2.2-.5 .5zM195.4 149.8l12 11.8M117.9 166.7l1.1 3.4-.8 .1zM117.9 166.7l3 14.2M124.2 163.1v3.6l-.8-.1zM124.2 163.1l-1.9 17.8"/>
<circle cx="148.6" cy="13.4" r="4.8"/>
<circle cx="165.4" cy="13.4" r="4.9"/>
<circle cx="191.1" cy="13.4" r="4.9"/>
<circle cx="205.4" cy="13.4" r="4.8"/>
<circle cx="220.1" cy="13.4" r="4.9"/>
<circle cx="234.9" cy="13.4" r="4.8"/>
<circle cx="248.2" cy="28.4" r="4.9"/>
<circle cx="75.3" cy="52" r="4.9"/>
<circle cx="108" cy="57.9" r="4.9"/>
<circle cx="121.4" cy="57.9" r="4.9"/>
<circle cx="38.8" cy="74.4" r="4.9"/>
<circle cx="46.6" cy="64" r="4.9"/>
<circle cx="110.6" cy="71.9" r="4.9"/>
<circle cx="38.9" cy="98.6" r="4.9"/>
<circle cx="51.6" cy="96.1" r="4.9"/>
<circle cx="63.4" cy="89" r="4.9"/>
<circle cx="73.4" cy="96.1" r="4.9"/>
<circle cx="258.7" cy="96.4" r="4.9"/>
<circle cx="258.7" cy="83.5" r="4.9"/>
<circle cx="14.9" cy="105.6" r="4.9"/>
<circle cx="26" cy="101.7" r="4.8"/>
<circle cx="217.1" cy="117.3" r="4.9"/>
<circle cx="258.7" cy="110.3" r="4.9"/>
<circle cx="14.9" cy="130.6" r="4.9"/>
<circle cx="226.7" cy="128.7" r="4.9"/>
<circle cx="258.7" cy="124.5" r="4.9"/>
<circle cx="26" cy="153.5" r="4.9"/>
<circle cx="237.3" cy="156.3" r="4.8"/>
<circle cx="255.9" cy="141.4" r="4.9"/>
<circle cx="49" cy="173.9" r="4.9"/>
<circle cx="66.1" cy="173.9" r="4.9"/>
<circle cx="81.4" cy="175.5" r="4.9"/>
<circle cx="104.1" cy="177.5" r="4.9"/>
<circle cx="144" cy="161" r="4.8"/>
<circle cx="178.4" cy="166.9" r="4.9"/>
<circle cx="210.9" cy="165" r="4.9"/>
<circle cx="91.3" cy="184.6" r="4.9"/>
<circle cx="121.8" cy="185.7" r="4.9"/>
<circle cx="137" cy="190.2" r="4.9"/>
</g>
<g fill="none" stroke="#808080" stroke-width=".25">
<path d="M181.7 141l.1-.1a.57 .57 0 0 1 .8-.2 .57 .57 0 0 1 .2 .8l-.4 .7a.59 .59 0 0 1-.8 .3 .59 .59 0 0 1-.2-.9z"/>
<circle cx="194.1" cy="134.5" r=".24"/>
</g>
<path d="M198.2 172.8v38.1M236.3 172.8v12.7M274.4 172.8h-120.7v38.1M198.2 185.5h76.2M198.2 198.2h76.2M208.4 198.2v12.7M216 198.2v12.7M223.6 185.5v25.4M243.9 198.2v12.7M249 185.5v12.7" fill="none" stroke="#c0c0c0" stroke-width=".2"/>
<path d="M5.1 5.1h269.2v205.7h-269.2z" fill="none" stroke="#c0c0c0" stroke-width=".7"/>
<path d="M230 44l.5 .6-3 2.1zM176 22.1l2.9-2.1 .4 .7zM178.9 38.3l.6 .5-2.9 2.2zM182.2 55.6l.5 .6-3 1.9zM201 69.5l3.5 .5-.1 .7zM183.4 79.2l3.6 .5-.2 .7zM174.7 81.5l3.5 .8-.3 .7zM172.5 85.7l3.4 1.1-.3 .7zM203.8 139.8l3.6-.3v.8zM191.8 140.6l3.5 .8-.2 .7zM195.4 149.8l2.8 2.2-.5 .5zM178.2 140.2l.4 3.6h-.8zM182.4 117.3l3.5-.4v.8zM177.2 126l3.6-.2v.8zM157.9 84.2l.8 .1-.7 3.5zM128.6 72.7l.7 .3-1.5 3.2zM142 112.7l.5 3.5-.8 .1zM150 118l-.1 3.6-.7-.1zM153.2 157.2l-1.2 3.3-.7-.3zM137.5 148.3l.4 3.6h-.8zM117.9 166.7l1.1 3.4-.8 .1zM124.2 163.1v3.6l-.8-.1zM92.9 129.9l-.5 3.6-.8-.2zM82.4 135.2l-1 3.4-.8-.3zM66.1 144.1l-1.4 3.3-.7-.4zM58.5 139l-.6 3.6-.8-.2zM58.9 148.6l-.9 3.4-.7-.3zM65.7 152.5l-1.9 3-.6-.5zM51.6 136.7l3.3-1.6-2.8 2.2zM51.9 129.3l2.9-2.2-2.4 2.7zM57 122.7l3.5-.3-3.4 1zM63.5 121.1l3.2 1.5-3.4-.8zM69.9 115.9l3.3 1.4-3.5-.7zM78.9 113l3.2 1.6-3.5-.9zM86.1 105.9l3.3 1.5-3.5-.7zM100.7 98.3l3.5 .7-3.6 .1zM77.5 85.2l3.4 1.4-3.6-.7zM109.9 132.3l-.1 3.6-.8-.1zM95.4 90.4l3.6 .5-3.6 .3zM180.5 48.4l.5 .6-2.9 2.1zM121.3 90.1h.7l-.3 3.6zM83.3 67.6l.6-.4 1.4 3.3zM80.8 80.2l3 1.9-3.4-1.2zM96.6 83.1l.5 .6-3 2zM110.9 92.2l.8-.1-.3 3.6zM84 77.4l2.6-2.5 .4 .5zM102.2 123.1l-.2 3.5-.8-.1z" fill="#000"/>
<g font-size="4.7">
<text x="146.1" y="15">39</text>
<text x="162.8" y="15">11</text>
<text x="188.5" y="15">37</text>
<text x="202.9" y="15">33</text>
<text x="217.5" y="15">36</text>
<text x="232.3" y="15">32</text>
<text x="245.6" y="30">31</text>
<text x="74" y="53.6">9</text>
<text x="105.4" y="59.5">10</text>
<text x="120.1" y="59.5">2</text>
<text x="45.3" y="65.6">7</text>
<text x="36.3" y="76">22</text>
<text x="109.3" y="73.5">4</text>
<text x="256.1" y="85.1">30</text>
<text x="62.2" y="90.6">5</text>
<text x="36.3" y="100.2">20</text>
<text x="49" y="97.7">15</text>
<text x="70.8" y="97.7">34</text>
<text x="256.1" y="98">29</text>
<text x="12.3" y="107.2">18</text>
<text x="23.4" y="103.3">16</text>
<text x="256.1" y="111.9">28</text>
<text x="214.6" y="118.9">21</text>
<text x="225.5" y="130.3">6</text>
<text x="256.1" y="126.1">35</text>
<text x="12.3" y="132.3">19</text>
<text x="253.3" y="143.1">23</text>
<text x="23.4" y="155.1">17</text>
<text x="236" y="157.9">8</text>
<text x="141.5" y="162.6">12</text>
<text x="208.3" y="166.6">13</text>
<text x="175.8" y="168.5">14</text>
<text x="46.4" y="175.5">27</text>
<text x="63.5" y="175.5">26</text>
<text x="78.8" y="177.1">25</text>
<text x="102.8" y="179.1">1</text>
<text x="236.9" y="181.7">EXP ASSEMBLY</text>
<text x="88.7" y="186.2">24</text>
<text x="120.6" y="187.3">3</text>
<text x="134.5" y="191.8">38</text>
<text x="249.6" y="194.2">MULTIPLE</text>
<text x="198.3" y="207.2">1:3</text>
<text x="216.4" y="207.2">1</text>
<text x="224.1" y="207.2">1 OF 1</text>
<text x="244.3" y="207.2">SE - P - 002</text>
</g>
<g font-size="4.2">
<text x="198.7" y="181.5">STIRLING ENGINE</text>
<text x="198.7" y="194">G. FAIELLA</text>
<text x="224.2" y="194">9/25/2025</text>
<text x="209.1" y="207">A</text>
</g>
<g font-size="2.8">
<text x="198.7" y="175.4">PROJECT NAME:</text>
<text x="236.9" y="175.6">PART NAME:</text>
<text x="156.7" y="180.2">UNLESS OTHERWISE SPECIFIED</text>
<text x="160.8" y="187.9">DIMENSIONS IN INCHES</text>
<text x="167.2" y="191.7">TOLERANCES:</text>
<text x="198.7" y="188.2">DRAWN BY:</text>
<text x="224.2" y="188.2">DATE:</text>
<text x="249.6" y="188.2">MATERIAL:</text>
<text x="170.8" y="195.5">X.X ± 0.1</text>
<text x="167.5" y="203.2">X.XXX ± 0.001</text>
<text x="169.1" y="199.3">X.XX ± 0.01</text>
<text x="198.7" y="200.9">SCALE:</text>
<text x="209" y="200.9">SIZE:</text>
<text x="216.6" y="200.9">REV:</text>
<text x="224.3" y="200.9">SHT NUMBER:</text>
<text x="244.3" y="200.9">DRAWING NUMBER:</text>
<text x="164.3" y="207">ANGLES ± 0.5°</text>
</g>
</svg>
